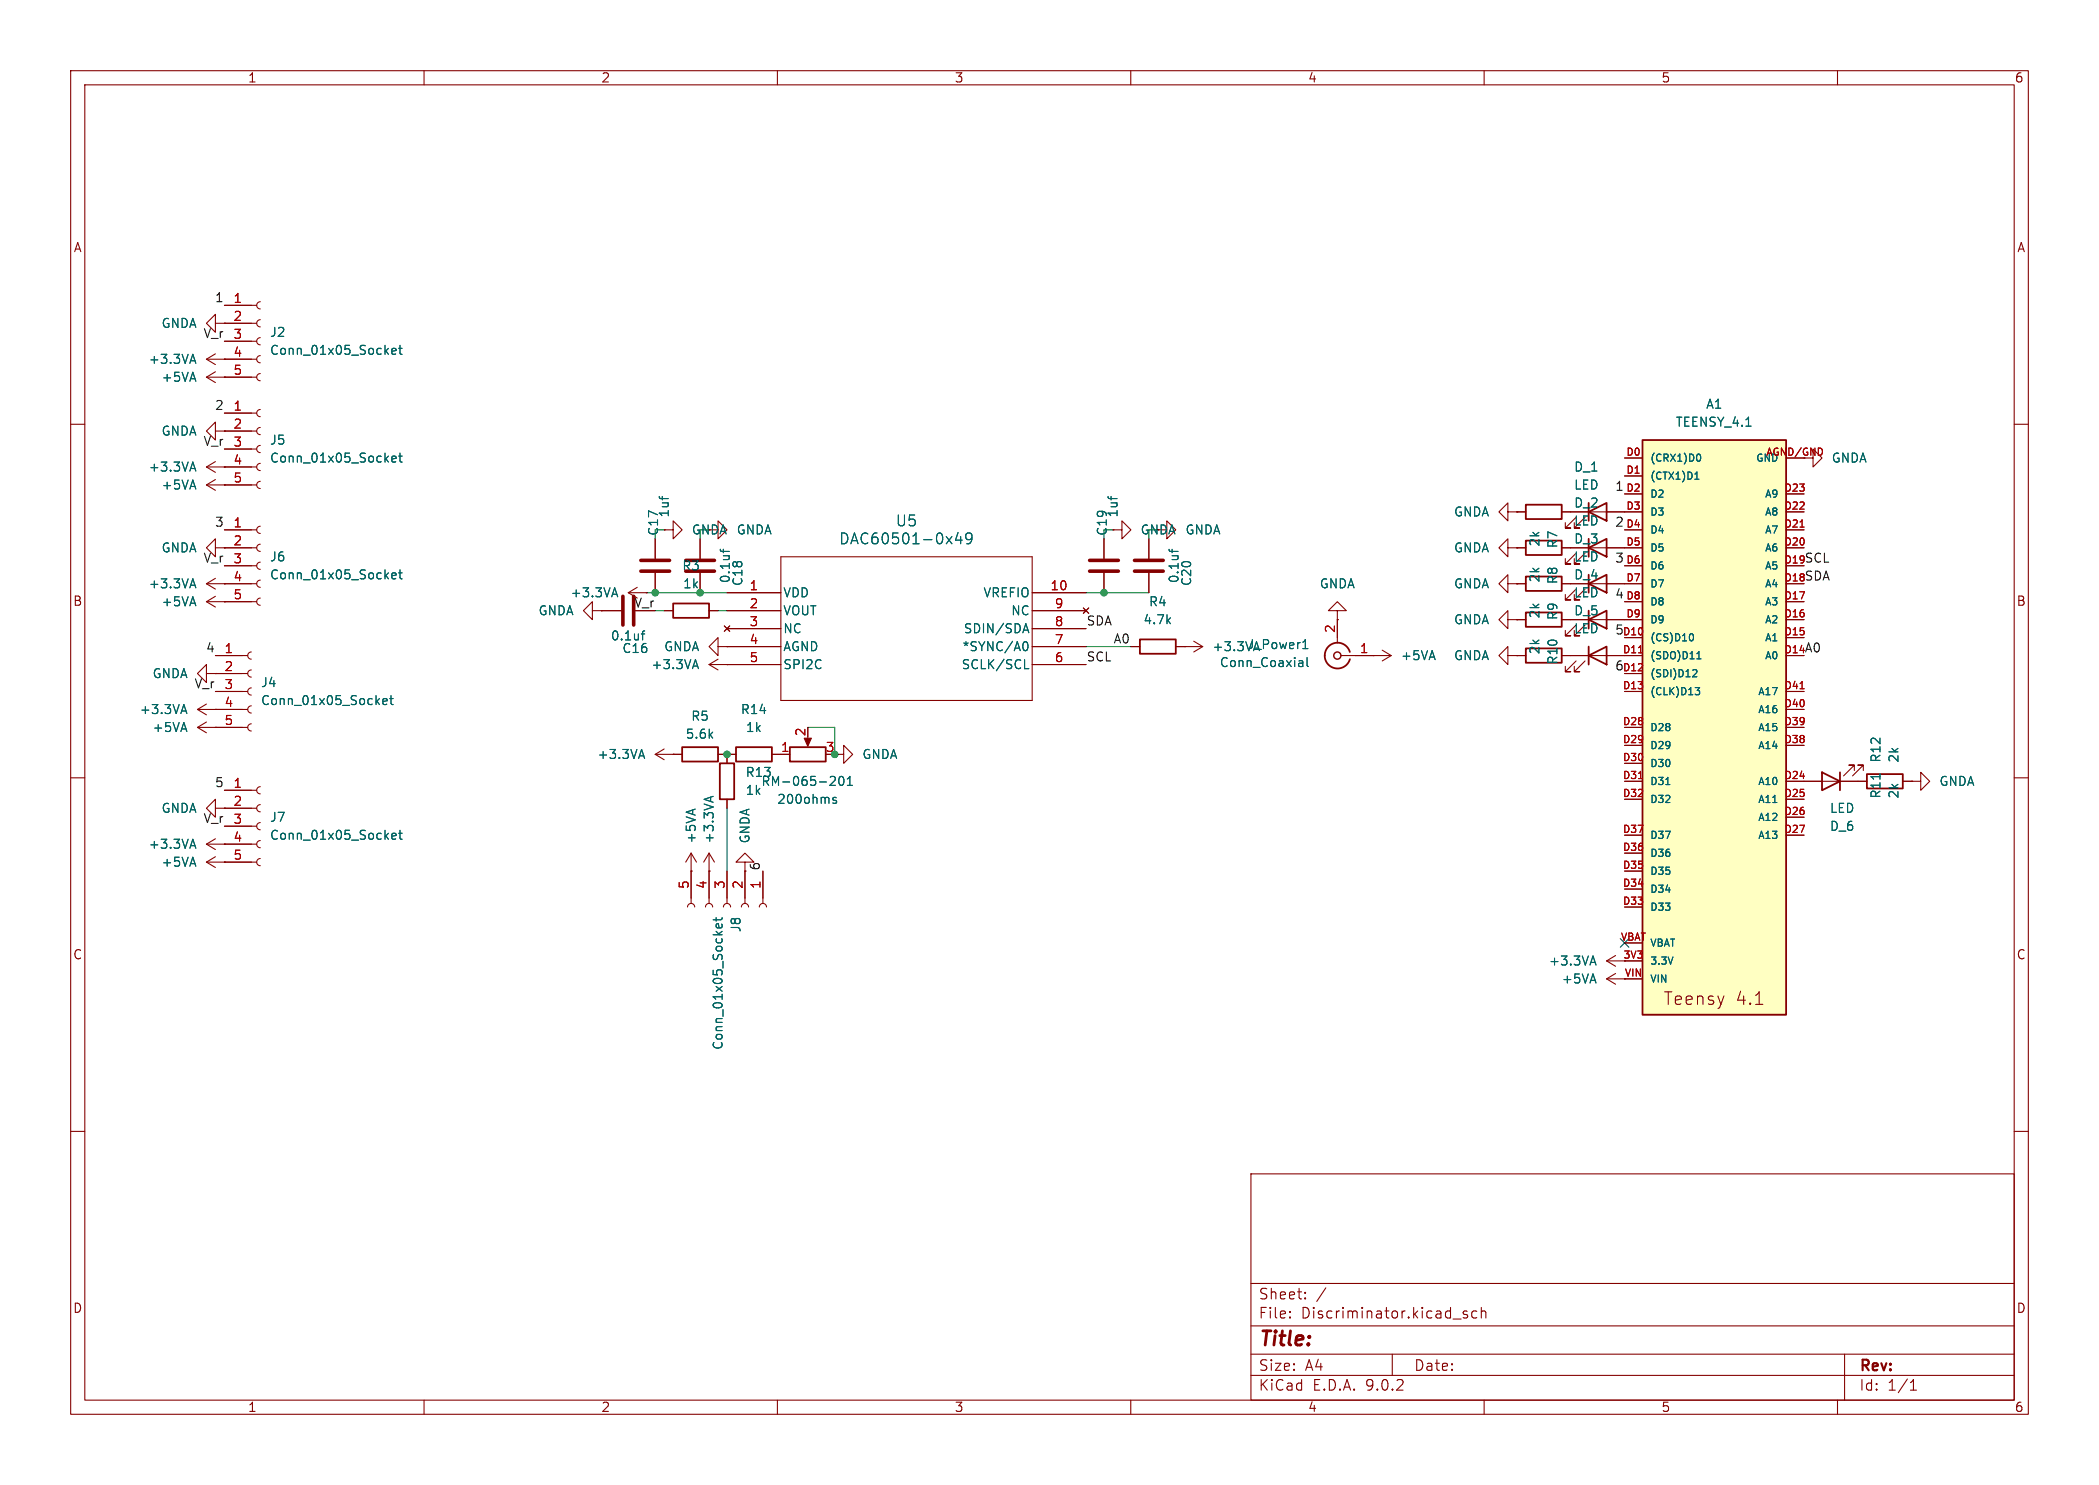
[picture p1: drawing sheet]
<svg xmlns="http://www.w3.org/2000/svg" width="297mm" height="210mm" viewBox="0 0 297 210" stroke-linecap="round" stroke-linejoin="round" font-family="sans-serif">
<g fill="none" stroke="#840000" stroke-width=".15">
<path d="M10 10h277v190h-277zM12 12h273v186h-273zM60 10v2M110 10v2M160 10v2M210 10v2M260 10v2M10 60h2M92.7 76.2v2.8M94 74.9h1.2v-1.2l1.3 1.2-1.3 1.3v-1.3M94 74.9h.1M99.1 76.2v2.8"/>
<path d="M100.3 74.9h1.3v-1.2l1.3 1.2-1.3 1.3v-1.3M110.5 78.7h35.5v20.4h-35.5zM156.2 76.2v2.8M157.5 74.9h1.2v-1.2l1.3 1.2-1.3 1.3v-1.3M157.5 74.9h.1M162.6 76.2v2.8M285 60h2M29.2 82.6l1.3 .7M29.2 82.6h2.5M30.5 81.8l-1.3 .8M31.7 82.6h.1M83.8 86.4v-1.3l-1.3 1.3 1.3 1.2v-1.2h1.3"/>
<path d="M85.1 86.4h.1M85.1 86.4h2.8M88.9 83.8h2.5M88.9 83.8l1.3 .8M90.2 83.1l-1.3 .7M91.4 83.8h.1M92.7 81v2.8M94 86.4h1.2M99.1 81v2.8M100.3 86.4h1.3M101.6 91.4v-1.2l-1.3 1.2 1.3 1.3v-1.3h1.3M102.5 88.5l.8 .8"/>
<path d="M102.9 91.4h.1M102.9 83.8h7.6M102.9 86.4h7.6M102.9 88.9h7.6M102.9 91.4h7.6M102.9 94h7.6M103.3 88.5l-.8 .8M146 83.8h7.7M146 86.4h7.7M146 88.9h7.7M146 91.4h7.7M146 94h7.7"/>
<path d="M153.3 86l.8 .7M154.1 86l-.8 .7M156.2 81v2.8M160 91.4h1.3M162.6 81v2.8M166.4 91.4h3.8M167.6 91.4h.1M168.9 90.7l1.3 .7M170.2 91.4l-1.3 .8M189.2 86.4h1.3l-1.3-1.3-1.2 1.3h1.2v1.2M189.2 87.6h.1M189.2 87.6v3.3"/>
<path d="M189.7 92.7h7.1M194.3 92.7h.1M195.6 91.9l1.2 .8M196.8 92.7l-1.2 .8M10 110h2M92.7 106.7h3.8M92.7 106.7l1.3 .7M94 105.9l-1.3 .8M95.2 106.7h.1M101.6 106.7h2.5M102.9 106.7v1.3M102.9 113v1.3"/>
<path d="M109.2 106.7h2.6M114.3 104.1v1.1M118.1 106.7h1.3v-1.3l1.2 1.3-1.2 1.3v-1.3M255.3 110.5h8.9M262.4 109v-.8h-.8h.8l-1.5 1.5M263.7 109v-.8h-.8h.8l-1.6 1.5M269.2 110.5h1.3M270.5 110.5h1.3v-1.3l1.2 1.3-1.2 1.3v-1.3M270.5 110.5h.1M285 110h2M97.3 128.3a.51 .51 0 0 1 .5-.5 .51 .51 0 0 1 .5 .5M97.8 123.2h.1"/>
<path d="M97.8 120.7v7.1M97.8 120.7l-.8 1.2M97.8 120.7l.8 1.2M99.8 128.3a.51 .51 0 0 1 .5-.5 .51 .51 0 0 1 .5 .5M100.3 123.2h.1M100.3 120.7v7.1M100.3 120.7l-.7 1.2M100.3 120.7l.8 1.2M102.4 128.3a.51 .51 0 0 1 .5-.5 .51 .51 0 0 1 .5 .5M102.9 123.2v4.6M104.9 128.3a.51 .51 0 0 1 .5-.5 .51 .51 0 0 1 .5 .5M105.4 121.9h1.3l-1.3-1.2-1.3 1.2h1.3v1.3"/>
<path d="M105.4 123.2h.1M105.4 123.2v4.6M107.4 128.3a.51 .51 0 0 1 .5-.5 .51 .51 0 0 1 .6 .5M107.9 123.2v4.6M227.3 135.9l1.3 .8M227.3 135.9h2.6M227.3 138.4l1.3 .8M227.3 138.4h2.6M228.6 135.1l-1.3 .8M228.6 137.7l-1.3 .7M10 160h2M177 166h108v32h-108z"/>
<path d="M285 160h2M60 198v2M110 198v2M160 198v2M177 194.5h108M177 191.5h108M177 187.5h108M177 181.5h108M182.5 186.3h.1l-.1 .1M182.5 186.3v.1M182.5 185.5v.1M182.5 185.5h.1l-.1 .1"/>
<path d="M184.7 183.6v.1M184.7 183.6h-.1l.1 .1M184.7 182.8v.1M184.7 182.8h-.1l.1 .1M187.6 182.1l-1.3 2M197 191.5v3M205.6 186.5h1.1M207.6 185.5l-.4-.1-.2 .2 .1 .2 .5 .2 .1 .1-.1 .2-.1 .1-.5-.1M209 185.5l-.5-.1-.3 .3v.4l.2 .2 .1 .1 .5-.1M209.6 185.5a.37 .37 0 0 1 .6 .1v.8M209.6 184.9v1.5M210 198v2"/>
<path d="M260 198v2M261 191.5v6.5M270.3 196.6h.9M270.3 195.5l.4-.4v1.5"/>
</g>
<g fill="none" stroke="#006464" stroke-width=".15">
<path d="M93.3 70.2v.1M93.7 70.2v.5M101.9 77.7l.1 .2 .1 .1h1.1M102.3 77.7v.5M135.6 75.3l-.4 1.1h.9M135.9 75.9v1M137.5 76l-.3 .3h-.3l-.2-.3v-.3l.1-.3h.4l.3 .1a1.01 1.01 0 0 1-.4 1.4h-.3M156.8 70.2v.1M157.2 70.2v.5M165.4 77.7l.1 .2 .1 .1h1.1M165.8 77.7v.5M27 82.8h.6"/>
<path d="M27.3 81.9l.4 1.2M86.7 84h.6M87 83.1l.4 1.3M90.7 89.6h.5M91.2 89.2l-.2 .1-.1 .1v1.1M144.8 89.1h.7M144.8 90.9l.2-.2a.69 .69 0 0 1 .3 1.2l-.1 .1-.4-.1M145 94.6h.6M145.2 88.2l.4 1.3M183.9 93.4h.3l.1 .2v.7M184.3 91.7h.8M184.3 94.2l-.4 .1"/>
<path d="M184.3 93.7l-.4 .1M184.5 90.8l.2-.3v1.2M184.9 93v1.1l.2 .2M90.5 106.9h.6M90.8 106l.4 1.3M100.5 112.7v.6M100.9 112.6l-1.3 .4M117.7 109.8l.4 .1 .1 .3-.1 .1-.7 .8h.8M118.3 112.8h-.3l-.2 .1 .1 .2 .4 .1v.3h-.5M118.8 109.9l.2-.1a.69 .69 0 0 1 .3 1.1l-.2 .2a.69 .69 0 0 1-.3-1.2zM119.9 111.1h.7M119.9 110.2l.4-.4v1.3"/>
<path d="M101.3 129.8v.5M102.1 130.7l.1 .3-.2 .2h-.6v-.5l.2-.1 .2 .6M102.2 129.8l-.1 .2-.1 .1h-1.1M225.1 136.1h.6M225.4 135.2l.4 1.3"/>
</g>
<path d="M95.2 85.3h5.1v2.1h-5.1zM161.3 90.4h5.1v2.1h-5.1zM191 92.2a1.81 1.81 0 0 0-2.8-.9 1.81 1.81 0 0 0 0 2.9 1.81 1.81 0 0 0 2.8-1M96.5 105.7h5.1v2h-5.1zM101.9 108h2v5h-2zM104.1 105.7h5.1v2h-5.1zM111.8 105.7h5v2h-5zM257.8 109.2l2.5 1.3-2.5 1.3zM260.3 109.2v2.6M264.2 109.5h5v2h-5z" fill="none" stroke="#840000" stroke-width=".25"/>
<circle cx="189.2" cy="92.7" r=".51" fill="none" stroke="#840000" stroke-width=".2"/>
<path d="M90.7 79.2h4M97 79.2h4.1M154.2 79.2h4M160.5 79.2h4.1M88.1 84.3v4.1M89.7 84.3v4.1M90.7 80.8h4M97 80.8h4.1M154.2 80.8h4M160.5 80.8h4.1" fill="none" stroke="#840000" stroke-width=".51"/>
<path d="M113.8 104.4h1l-.5 1.1z" fill="#840000" stroke="#840000" stroke-width=".15"/>
<path d="M232.4 62.2h20.3v81.3h-20.3z" fill="#ffffc2"/>
<g fill="none" stroke="#840000" stroke-width=".25">
<path d="M215.9 76.5h5.1v2h-5.1zM215.9 71.4h5.1v2h-5.1zM224.8 77.5l2.5-1.3v2.5zM224.8 72.4l2.5-1.3v2.6zM224.8 71.1v2.6M224.8 76.2v2.5M232.4 62.2h20.3v81.3h-20.3zM215.9 81.5h5.1v2.1h-5.1zM215.9 91.7h5.1v2h-5.1zM215.9 86.6h5.1v2h-5.1zM224.8 82.6l2.5-1.3v2.5zM224.8 87.6l2.5-1.2v2.5z"/>
<path d="M224.8 92.7l2.5-1.3v2.6zM224.8 81.3v2.5M224.8 86.4v2.5M224.8 91.4v2.6"/>
</g>
<g fill="none" stroke="#840000" stroke-width=".15">
<path d="M29.2 50.8l1.3 .8M29.2 50.8h7.1M29.2 53.3l1.3 .8M29.2 53.3h7.1M30.5 45.7v-1.2l-1.3 1.2 1.3 1.3v-1.3h1.2M30.5 50l-1.3 .8M30.5 52.6l-1.3 .7M31.7 50.8h.1M31.7 53.3h.1M31.7 45.7h.1M31.7 43.2h4.6M31.7 45.7h4.6"/>
<path d="M31.7 48.3h4.6M31.7 58.4h4.6M36.8 42.7a.51 .51 0 0 0-.5 .5 .51 .51 0 0 0 .5 .5M36.8 45.2a.51 .51 0 0 0-.5 .5 .51 .51 0 0 0 .5 .5M36.8 47.8a.51 .51 0 0 0-.5 .5 .51 .51 0 0 0 .5 .5M36.8 50.3a.51 .51 0 0 0-.5 .5 .51 .51 0 0 0 .5 .5M36.8 52.8a.51 .51 0 0 0-.5 .5 .51 .51 0 0 0 .5 .5M36.8 57.9a.51 .51 0 0 0-.5 .5 .51 .51 0 0 0 .5 .5M29.2 68.6l1.3 .7M29.2 68.6h7.1M29.2 66l1.3 .8M29.2 66h7.1"/>
<path d="M30.5 61v-1.3l-1.3 1.3 1.3 1.2v-1.2h1.2M30.5 77.5v-1.3l-1.3 1.3 1.3 1.2v-1.2h1.2M30.5 67.8l-1.3 .8M30.5 65.3l-1.3 .7M31.7 68.6h.1M31.7 66h.1M31.7 61h.1M31.7 77.5h.1M31.7 77.5h4.6M31.7 74.9h4.6M31.7 61h4.6M31.7 63.5h4.6"/>
<path d="M36.8 74.4a.51 .51 0 0 0-.5 .5 .51 .51 0 0 0 .5 .5M36.8 77a.51 .51 0 0 0-.5 .5 .51 .51 0 0 0 .5 .5M36.8 79.5a.51 .51 0 0 0-.5 .5 .51 .51 0 0 0 .5 .5M36.8 60.5a.51 .51 0 0 0-.5 .5 .51 .51 0 0 0 .5 .5M36.8 63a.51 .51 0 0 0-.5 .5 .51 .51 0 0 0 .5 .5M36.8 65.5a.51 .51 0 0 0-.5 .5 .51 .51 0 0 0 .5 .5M36.8 68.1a.51 .51 0 0 0-.5 .5 .51 .51 0 0 0 .5 .5M92.7 76.2v2.8M94 74.9h.1M99.1 76.2v2.8M156.2 76.2v2.8M157.5 74.9h.1"/>
<path d="M162.6 76.2v2.8M163.8 74.9h1.3v-1.2l1.3 1.2-1.3 1.3v-1.3M213.4 72.4v-1.3l-1.3 1.3 1.3 1.3v-1.3h1.2M213.4 77.5v-1.3l-1.3 1.3 1.3 1.2v-1.2h1.2M214.6 72.4h.1M214.6 77.5h.1M214.6 77.5h1.3M214.6 72.4h1.3M221 77.5h1.2M221 72.4h1.2M223 78.2l-1.5 1.6h.7h-.7v-.8M223 73.2l-1.5 1.5h.7h-.7v-.8"/>
<path d="M224.8 77.5h7.6M224.8 72.4h7.6M229.9 74.9h2.5M229.9 69.9h2.5M229.9 64.8h2.5M229.9 67.3h2.5M252.7 64.8h3.8v-1.3l1.3 1.3-1.3 1.2v-1.2M252.7 77.5h2.6M252.7 74.9h2.6M252.7 72.4h2.6M252.7 69.9h2.6M29.2 95.3v-1.3l-1.3 1.3 1.3 1.2v-1.2h1.3"/>
<path d="M29.2 85.1h7.1M29.2 99.6l-1.3 .7M29.2 85.1l1.3 .8M30.5 95.3h.1M30.5 97.8h4.6M30.5 92.7h4.6M30.5 95.3h4.6M30.5 84.3l-1.3 .8M31.7 85.1h.1M31.7 82.6h.1M31.7 82.6h4.6M31.7 80h4.6"/>
<path d="M35.6 92.2a.51 .51 0 0 0-.5 .5 .51 .51 0 0 0 .5 .5M35.6 94.7a.51 .51 0 0 0-.5 .6 .51 .51 0 0 0 .5 .5M35.6 97.3a.51 .51 0 0 0-.5 .5 .51 .51 0 0 0 .5 .5M35.6 99.8a.51 .51 0 0 0-.5 .5 .51 .51 0 0 0 .5 .5M36.8 82a.51 .51 0 0 0-.5 .6 .51 .51 0 0 0 .5 .5M36.8 84.6a.51 .51 0 0 0-.5 .5 .51 .51 0 0 0 .5 .5M85.1 86.4h.1M85.1 86.4h2.8M91.4 83.8h.1M92.7 81v2.8M94 86.4h1.2M99.1 81v2.8"/>
<path d="M100.3 94l1.3 .7M100.3 94h10.2M100.3 86.4h1.3M101.6 93.2l-1.3 .8M102.5 88.5l.8 .8M102.9 94h.1M102.9 91.4h.1M102.9 83.8h7.6M102.9 86.4h7.6M102.9 88.9h7.6M102.9 91.4h7.6M103.3 88.5l-.8 .8"/>
<path d="M146 94h7.7M146 83.8h7.7M146 86.4h7.7M146 88.9h7.7M146 91.4h7.7M153.3 86l.8 .7M154.1 86l-.8 .7M156.2 81v2.8M160 91.4h1.3M162.6 81v2.8M166.4 91.4h1.2M167.6 91.4h.1"/>
<path d="M189.2 87.6h.1M189.2 87.6v2.6M191.8 92.7h2.5M194.3 92.7h.1M213.4 82.6v-1.3l-1.3 1.3 1.3 1.2v-1.2h1.2M213.4 87.6v-1.2l-1.3 1.2 1.3 1.3v-1.3h1.2M213.4 92.7v-1.3l-1.3 1.3 1.3 1.3v-1.3h1.2M214.6 82.6h.1M214.6 87.6h.1M214.6 92.7h.1M214.6 92.7h1.3M214.6 87.6h1.3"/>
<path d="M214.6 82.6h1.3M221 92.7h11.4M221 87.6h1.2M221 82.6h1.2M223 83.3l-1.5 1.5h.7h-.7v-.7M223 88.4l-1.5 1.5h.7h-.7v-.7M223 93.5l-1.5 1.5h.7h-.7v-.8M224.3 93.5l-1.5 1.5h.7h-.7v-.8M224.8 87.6h7.6M224.8 82.6h7.6M229.9 97.8h2.5M229.9 90.2h2.5"/>
<path d="M229.9 85.1h2.5M229.9 80h2.5M229.9 95.3h2.5M252.7 97.8h2.6M252.7 92.7h2.6M252.7 90.2h2.6M252.7 87.6h2.6M252.7 85.1h2.6M252.7 82.6h2.6M252.7 80h2.6M27.9 102.9h7.2M27.9 100.3h7.2"/>
<path d="M27.9 102.9l1.3 .7M27.9 100.3l1.3 .8M29.2 102.1l-1.3 .8M29.2 119.4l1.3 .7M29.2 119.4h7.1M30.5 102.9h.1M30.5 100.3h.1M30.5 114.3v-1.3l-1.3 1.3 1.3 1.3v-1.3h1.2M30.5 118.6l-1.3 .8M31.7 119.4h.1M31.7 114.3h.1M31.7 111.8h4.6"/>
<path d="M31.7 114.3h4.6M31.7 116.8h4.6M35.6 102.4a.51 .51 0 0 0-.5 .5 .51 .51 0 0 0 .5 .5M36.8 111.3a.51 .51 0 0 0-.5 .5 .51 .51 0 0 0 .5 .5M36.8 113.8a.51 .51 0 0 0-.5 .5 .51 .51 0 0 0 .5 .5M36.8 116.3a.51 .51 0 0 0-.5 .5 .51 .51 0 0 0 .5 .5M36.8 118.9a.51 .51 0 0 0-.5 .5 .51 .51 0 0 0 .5 .5M95.2 106.7h.1M95.2 106.7h1.3M101.6 106.7h2.5M102.9 106.7v1.3M102.9 113v1.3"/>
<path d="M109.2 106.7h2.6M229.9 118.1h2.5M229.9 113h2.5M229.9 110.5h2.5M229.9 105.4h2.5M229.9 102.9h2.5M229.9 108h2.5M252.7 118.1h2.6M252.7 115.6h2.6M252.7 113h2.6M252.7 110.5h5.1M252.7 105.4h2.6"/>
<path d="M252.7 102.9h2.6M252.7 100.3h2.6M260.3 110.5h3.9M269.2 110.5h1.3M270.5 110.5h.1M29.2 121.9l1.3 .8M29.2 121.9h7.1M30.5 121.2l-1.3 .7M31.7 121.9h.1M36.8 121.4a.51 .51 0 0 0-.5 .5 .51 .51 0 0 0 .5 .5M97.8 123.2h.1M97.8 123.2v3.8"/>
<path d="M100.3 123.2h.1M100.3 123.2v3.8M102.9 123.2v3.8M105.4 123.2h.1M105.4 123.2v3.8M107.9 123.2v3.8M229.9 138.4h2.5M229.9 135.9h2.5M229.9 133.4h2.5M229.9 128.3h2.5M229.9 125.7h2.5M229.9 123.2h2.5"/>
<path d="M229.9 120.7h2.5M248.4 142h1"/>
</g>
<g fill="none" stroke="#006464" stroke-width=".15">
<path d="M27 51h.6M27.3 50.1l.4 1.3M55.4 49.7l.7-.1-.1-.3h-.4l-.2 .1 .1 .6h.5M56.4 49.3h.5M56.6 48.8v1.1l.1 .1 .2 .1M27 66.3h.6M27.3 65.3l.4 1.3M55.4 64.9l.7-.1-.1-.2-.4-.1-.2 .2 .1 .6h.5M56.4 64.5h.5M56.6 64.1v1.1l.1 .1h.2M93.3 70.2v.1M93.7 70.2v.5"/>
<path d="M101.9 77.7l.1 .2 .1 .1h1.1M102.3 77.7v.5M135.6 75.3l-.4 1.1h.9M135.9 75.9v1M137.5 76l-.3 .3h-.3l-.2-.3v-.3l.1-.3h.4l.3 .1a1.01 1.01 0 0 1-.4 1.4h-.3M156.8 70.2v.1M157.2 70.2v.5M165.4 77.7l.1 .2 .1 .1h1.1M165.8 77.7v.5M239.8 67.8h.6M240 66.9l.1-.1v1M240.3 64.2a.54 .54 0 0 1 .4 .5 .54 .54 0 0 1-.4 .5"/>
<path d="M26 99.6l.4 1.3M27 82.8h.6M27.3 81.9l.4 1.2M54.2 99.2l.6-.1-.1-.2-.3-.1-.2 .2v.6h.5M55.1 98.8h.5M55.3 98.4v1.1l.1 .1h.2M55.4 81.4l.7-.1-.1-.2-.4-.1-.2 .2 .1 .6h.5M56.4 81h.5M56.6 80.6v1.1l.1 .1 .2 .1M86.7 84h.6M87 83.1l.4 1.3M90.7 89.6h.5"/>
<path d="M91.2 89.2l-.2 .1-.1 .1v1.1M98.1 94.2h.6M98.4 93.3l.4 1.3M144.8 89.1h.7M144.8 90.9l.2-.2a.69 .69 0 0 1 .3 1.2l-.1 .1-.4-.1M145 94.6h.6M145.2 88.2l.4 1.3M183.9 93.4h.3l.1 .2v.7M184.3 91.7h.8M184.3 94.2l-.4 .1M184.3 93.7l-.4 .1M184.5 90.8l.2-.3v1.2"/>
<path d="M184.9 93v1.1l.2 .2M239.3 89.6a.54 .54 0 0 1 .3 .5 .54 .54 0 0 1-.3 .5M239.7 94.7h.3l.1 .3-.6 .7h.6M239.9 97.2h.6l-.3 .4 .2 .1 .1 .4-.2 .2h-.3M240.1 93.2h.6M240.2 92.4l.2-.2v1M25.7 100.5h.6M27 119.6h.6M27.3 118.7l.4 1.3M55.4 118.3l.7-.2-.1-.2-.4-.1-.2 .2 .1 .6h.5M56.4 117.8h.5M56.6 117.4v1.1l.1 .1 .2 .1"/>
<path d="M90.5 106.9h.6M90.8 106l.4 1.3M100.5 112.7v.6M100.9 112.6l-1.3 .4M117.7 109.8l.4 .1 .1 .3-.1 .1-.7 .8h.8M118.3 112.8h-.3l-.2 .1 .1 .2 .4 .1v.3h-.5M118.8 109.9l.2-.1a.69 .69 0 0 1 .3 1.1l-.2 .2a.69 .69 0 0 1-.3-1.2zM119.9 111.1h.7M119.9 110.2l.4-.4v1.3M235.7 111h.6M250.8 113.5h.6M266 109.5v.7"/>
<path d="M101.3 129.8v.5M102.1 130.7l.1 .3-.2 .2h-.6v-.5l.2-.1 .2 .6M102.2 129.8l-.1 .2-.1 .1h-1.1M225.1 136.1h.6M225.4 135.2l.4 1.3"/>
</g>
<path d="M254.7 74.5h.6M257.8 63.6v.5M231.8 92.3h.6M254.7 97.4h.6M231.8 110.1h.6" fill="none" stroke="#a90000" stroke-width=".15"/>
<path d="M92.7 74.9h1.3M156.2 74.9h1.3M91.4 83.8h11.5M92.7 86.4h1.3M101.6 86.4h1.3M153.7 83.8h8.9M153.7 91.4h6.3M102.9 114.3v8.9M114.3 102.9h3.8v3.8" fill="none" stroke="#009600" stroke-width=".15"/>
<path d="M229.3 132.7l1.2 1.3M230.5 132.7l-1.2 1.3" fill="none" stroke="#000084" stroke-width=".15"/>
<g fill="#009600" stroke="#009600" stroke-width=".15">
<circle cx="156.2" cy="83.8" r=".46"/>
<circle cx="99.1" cy="83.8" r=".46"/>
<circle cx="118.1" cy="106.7" r=".46"/>
<circle cx="102.9" cy="106.7" r=".46"/>
<circle cx="92.7" cy="83.8" r=".46"/>
</g>
<text font-size="2.8" fill="#840000" x="178" y="190.9">Title:</text>
<g font-size="2.5" fill="#840000">
<text x="235.3" y="142.3">Teensy</text>
<text x="245.6" y="142.3">4.1</text>
</g>
<g font-size="2.1" fill="#006464">
<text x="118.7" y="77.2">DAC60501-0x49</text>
<text x="126.7" y="74.7">U5</text>
</g>
<g font-size="2.1" fill="#840000">
<text x="178" y="184">Sheet:</text>
<text x="178" y="186.7">File:</text>
<text x="184.1" y="186.7">Discriminator.kicad_sch</text>
<text x="178" y="196.9">KiCad</text>
<text x="178" y="194.1">Size:</text>
<text x="184.7" y="194.1">A4</text>
<text x="185.7" y="196.9">E.D.A.</text>
<text x="193.3" y="196.9">9.0.2</text>
<text x="200" y="194.1">Date:</text>
<text x="263" y="194.3">Rev:</text>
<text x="263" y="196.9">Id:</text>
<text x="267.1" y="196.9">1/1</text>
</g>
<g font-size="1.8" fill="#840000">
<text x="35" y="11.9">1</text>
<text x="85" y="11.9">2</text>
<text x="135" y="11.9">3</text>
<text x="185" y="11.9">4</text>
<text x="235" y="11.9">5</text>
<text x="285" y="11.9">6</text>
<text x="10.3" y="35.9">A</text>
<text x="285.3" y="35.9">A</text>
<text x="97.8" y="75.8">GNDA</text>
<text x="222.6" y="77.1">D_3</text>
<text x="222.6" y="82.1">D_4</text>
<text x="10.3" y="85.9">B</text>
<text x="89.7" y="86">V_r</text>
<text x="222.6" y="87.2">D_5</text>
<text x="285.3" y="85.9">B</text>
<text x="116.8" y="106.4">3</text>
<text x="10.3" y="135.9">C</text>
<text x="285.3" y="135.9">C</text>
<text x="10.3" y="185.9">D</text>
<text x="285.3" y="185.9">D</text>
<text x="35" y="199.9">1</text>
<text x="85" y="199.9">2</text>
<text x="135" y="199.9">3</text>
<text x="185" y="199.9">4</text>
<text x="235" y="199.9">5</text>
<text x="285" y="199.9">6</text>
</g>
<g font-size="1.8" fill="#006464">
<text x="22.8" y="46.6">GNDA</text>
<text x="38.1" y="47.9">J2</text>
<text x="21" y="51.7">+3.3VA</text>
<text x="38.1" y="50.4">Conn_01x05_Socket</text>
<text x="22.8" y="54.2">+5VA</text>
<text x="241.3" y="58">A1</text>
<text x="22.8" y="61.8">GNDA</text>
<text x="38.1" y="63.1">J5</text>
<text x="38.1" y="65.6">Conn_01x05_Socket</text>
<text x="237" y="60.6">TEENSY_4.1</text>
<text x="259.1" y="65.6">GNDA</text>
<text x="21" y="66.9">+3.3VA</text>
<text x="22.8" y="69.4">+5VA</text>
<text x="222.6" y="72">D_2</text>
<text x="222.6" y="66.9">D_1</text>
<text x="222.6" y="69.4">LED</text>
<text x="93.3" y="75.9" transform="rotate(-90 93.3 75.9)">C17</text>
<text x="94.8" y="73.3" transform="rotate(-90 94.8 73.3)">1uf</text>
<text x="104.1" y="75.8">GNDA</text>
<text x="156.8" y="75.9" transform="rotate(-90 156.8 75.9)">C19</text>
<text x="158.3" y="73.3" transform="rotate(-90 158.3 73.3)">1uf</text>
<text x="161.3" y="75.8">GNDA</text>
<text x="167.6" y="75.8">GNDA</text>
<text x="205.6" y="73.3">GNDA</text>
<text x="218" y="77.4" transform="rotate(-90 218 77.4)">2k</text>
<text x="220.6" y="77.6" transform="rotate(-90 220.6 77.6)">R7</text>
<text x="222.6" y="74.5">LED</text>
<text x="21" y="83.4">+3.3VA</text>
<text x="22.8" y="78.3">GNDA</text>
<text x="38.1" y="79.6">J6</text>
<text x="38.1" y="82.1">Conn_01x05_Socket</text>
<text x="96.4" y="80.9">R3</text>
<text x="96.6" y="83.4">1k</text>
<text x="103.5" y="82.6" transform="rotate(-90 103.5 82.6)">0.1uf</text>
<text x="105.3" y="83" transform="rotate(-90 105.3 83)">C18</text>
<text x="167" y="82.6" transform="rotate(-90 167 82.6)">0.1uf</text>
<text x="168.8" y="83" transform="rotate(-90 168.8 83)">C20</text>
<text x="186.6" y="83.4">GNDA</text>
<text x="205.6" y="83.4">GNDA</text>
<text x="205.6" y="78.3">GNDA</text>
<text x="218" y="82.5" transform="rotate(-90 218 82.5)">2k</text>
<text x="220.6" y="82.7" transform="rotate(-90 220.6 82.7)">R8</text>
<text x="222.6" y="79.6">LED</text>
<text x="22.8" y="86">+5VA</text>
<text x="76.1" y="87.2">GNDA</text>
<text x="80.6" y="84.7">+3.3VA</text>
<text x="110.7" y="84.7">VDD</text>
<text x="110.7" y="87.2">VOUT</text>
<text x="110.7" y="89.8">NC</text>
<text x="136.3" y="89.8">SDIN/SDA</text>
<text x="139.1" y="84.7">VREFIO</text>
<text x="143" y="87.2">NC</text>
<text x="161.7" y="88.5">4.7k</text>
<text x="162.5" y="86">R4</text>
<text x="205.6" y="88.5">GNDA</text>
<text x="218" y="87.5" transform="rotate(-90 218 87.5)">2k</text>
<text x="220.6" y="87.8" transform="rotate(-90 220.6 87.8)">R9</text>
<text x="222.6" y="84.7">LED</text>
<text x="222.6" y="89.8">LED</text>
<text x="86.3" y="90.8">0.1uf</text>
<text x="88" y="92.6">C16</text>
<text x="92.1" y="94.8">+3.3VA</text>
<text x="93.9" y="92.3">GNDA</text>
<text x="110.7" y="92.3">AGND</text>
<text x="110.7" y="94.8">SPI2C</text>
<text x="136" y="94.8">SCLK/SCL</text>
<text x="136.1" y="92.3">*SYNC/A0</text>
<text x="171.5" y="92.3">+3.3VA</text>
<text x="172.5" y="94.6">Conn_Coaxial</text>
<text x="176.4" y="92">J_Power1</text>
<text x="198.1" y="93.6">+5VA</text>
<text x="205.6" y="93.6">GNDA</text>
<text x="218" y="92.6" transform="rotate(-90 218 92.6)">2k</text>
<text x="220.6" y="94.1" transform="rotate(-90 220.6 94.1)">R10</text>
<text x="19.7" y="101.2">+3.3VA</text>
<text x="21.5" y="96.1">GNDA</text>
<text x="36.8" y="97.4">J4</text>
<text x="36.8" y="99.9">Conn_01x05_Socket</text>
<text x="104.7" y="101.2">R14</text>
<text x="21.5" y="103.7">+5VA</text>
<text x="84.5" y="107.5">+3.3VA</text>
<text x="96.9" y="104.7">5.6k</text>
<text x="97.7" y="102.1">R5</text>
<text x="105.5" y="103.7">1k</text>
<text x="121.9" y="107.5">GNDA</text>
<text x="266.3" y="107.9" transform="rotate(-90 266.3 107.9)">R12</text>
<text x="268.8" y="107.9" transform="rotate(-90 268.8 107.9)">2k</text>
<text x="105.4" y="110.1">R13</text>
<text x="105.4" y="112.6">1k</text>
<text x="107.6" y="111.4">RM-065-201</text>
<text x="109.9" y="113.9">200ohms</text>
<text x="266.3" y="113" transform="rotate(-90 266.3 113)">R11</text>
<text x="268.8" y="113" transform="rotate(-90 268.8 113)">2k</text>
<text x="274.3" y="111.4">GNDA</text>
<text x="22.8" y="115.2">GNDA</text>
<text x="38.1" y="116.4">J7</text>
<text x="38.1" y="119">Conn_01x05_Socket</text>
<text x="98.7" y="119.4" transform="rotate(-90 98.7 119.4)">+5VA</text>
<text x="101.2" y="119.4" transform="rotate(-90 101.2 119.4)">+3.3VA</text>
<text x="106.3" y="119.4" transform="rotate(-90 106.3 119.4)">GNDA</text>
<text x="258.8" y="117.7">D_6</text>
<text x="258.8" y="115.2">LED</text>
<text x="21" y="120.2">+3.3VA</text>
<text x="22.8" y="122.8">+5VA</text>
<text x="105" y="131.9" transform="rotate(-90 105 131.9)">J8</text>
<text x="219.1" y="136.8">+3.3VA</text>
<text x="220.9" y="139.3">+5VA</text>
<text x="102.5" y="148.6" transform="rotate(-90 102.5 148.6)">Conn_01x05_Socket</text>
</g>
<g font-size="1.8" fill="#0f0f0f">
<text x="28.7" y="47.9">V_r</text>
<text x="30.3" y="42.8">1</text>
<text x="30.3" y="58.1">2</text>
<text x="28.7" y="63.2">V_r</text>
<text x="228.5" y="69.5">1</text>
<text x="30.3" y="74.6">3</text>
<text x="228.5" y="74.6">2</text>
<text x="28.7" y="79.7">V_r</text>
<text x="228.5" y="79.7">3</text>
<text x="255.3" y="79.7">SCL</text>
<text x="255.3" y="82.2">SDA</text>
<text x="153.7" y="88.6">SDA</text>
<text x="228.5" y="84.7">4</text>
<text x="29.1" y="92.4">4</text>
<text x="153.7" y="93.6">SCL</text>
<text x="157.5" y="91.1">A0</text>
<text x="255.3" y="92.4">A0</text>
<text x="27.4" y="97.4">V_r</text>
<text x="30.3" y="111.4">5</text>
<text x="28.7" y="116.5">V_r</text>
<text x="107.6" y="123.2" transform="rotate(-90 107.6 123.2)">6</text>
</g>
<g font-size="1.8" fill="#a90000">
<text x="32.9" y="42.9">1</text>
<text x="32.9" y="45.5">2</text>
<text x="32.9" y="48">3</text>
<text x="32.9" y="50.5">4</text>
<text x="32.9" y="53.1">5</text>
<text x="32.9" y="58.2">1</text>
<text x="32.9" y="60.7">2</text>
<text x="32.9" y="63.2">3</text>
<text x="32.9" y="65.8">4</text>
<text x="32.9" y="68.3">5</text>
<text x="32.9" y="74.7">1</text>
<text x="32.9" y="77.2">2</text>
<text x="32.9" y="79.8">3</text>
<text x="32.9" y="82.3">4</text>
<text x="106" y="83.6">1</text>
<text x="148.5" y="83.6">10</text>
<text x="32.9" y="84.8">5</text>
<text x="106" y="86.1">2</text>
<text x="106" y="88.6">3</text>
<text x="149.2" y="86.1">9</text>
<text x="149.2" y="88.6">8</text>
<text x="189" y="89.6" transform="rotate(-90 189 89.6)">2</text>
<text x="228.5" y="89.8">5</text>
<text x="31.7" y="92.5">1</text>
<text x="31.7" y="95">2</text>
<text x="106" y="91.2">4</text>
<text x="106" y="93.7">5</text>
<text x="149.2" y="91.2">7</text>
<text x="149.2" y="93.7">6</text>
<text x="192.3" y="92.5">1</text>
<text x="228.5" y="94.9">6</text>
<text x="31.7" y="97.5">3</text>
<text x="31.7" y="100.1">4</text>
<text x="31.7" y="102.6">5</text>
<text x="110.4" y="106.4">1</text>
<text x="114" y="104.2" transform="rotate(-90 114 104.2)">2</text>
<text x="32.9" y="111.5">1</text>
<text x="32.9" y="114">2</text>
<text x="32.9" y="116.6">3</text>
<text x="32.9" y="119.1">4</text>
<text x="32.9" y="121.7">5</text>
<text x="97.5" y="125.8" transform="rotate(-90 97.5 125.8)">5</text>
<text x="100.1" y="125.8" transform="rotate(-90 100.1 125.8)">4</text>
<text x="102.6" y="125.8" transform="rotate(-90 102.6 125.8)">3</text>
<text x="105.2" y="125.8" transform="rotate(-90 105.2 125.8)">2</text>
<text x="107.7" y="125.8" transform="rotate(-90 107.7 125.8)">1</text>
</g>
<g font-size="1.4" fill="#a90000">
<text x="230" y="64.5">D0</text>
<text x="248.4" y="65.5">GND</text>
<text x="249.8" y="64.5">AGND/GND</text>
<text x="230" y="69.6">D2</text>
<text x="230" y="67.1">D1</text>
<text x="252.4" y="69.6">D23</text>
<text x="230" y="77.2">D5</text>
<text x="230" y="74.7">D4</text>
<text x="230" y="72.1">D3</text>
<text x="252.4" y="77.2">D20</text>
<text x="252.4" y="74.7">D21</text>
<text x="252.4" y="72.1">D22</text>
<text x="230" y="82.3">D7</text>
<text x="230" y="79.8">D6</text>
<text x="252.4" y="82.3">D18</text>
<text x="252.4" y="79.8">D19</text>
<text x="229.5" y="89.9">D10</text>
<text x="230" y="87.4">D9</text>
<text x="230" y="84.8">D8</text>
<text x="252.4" y="89.9">D15</text>
<text x="252.4" y="87.4">D16</text>
<text x="252.4" y="84.8">D17</text>
<text x="229.5" y="95">D12</text>
<text x="229.5" y="92.5">D11</text>
<text x="252.4" y="92.5">D14</text>
<text x="229.5" y="97.5">D13</text>
<text x="252.4" y="100.1">D40</text>
<text x="252.4" y="97.5">D41</text>
<text x="229.5" y="107.7">D30</text>
<text x="229.5" y="105.2">D29</text>
<text x="229.5" y="102.6">D28</text>
<text x="252.4" y="105.2">D38</text>
<text x="252.4" y="102.6">D39</text>
<text x="229.5" y="112.8">D32</text>
<text x="229.5" y="110.2">D31</text>
<text x="252.4" y="112.8">D25</text>
<text x="252.4" y="110.2">D24</text>
<text x="229.5" y="117.9">D37</text>
<text x="252.4" y="117.9">D27</text>
<text x="252.4" y="115.3">D26</text>
<text x="229.5" y="125.5">D34</text>
<text x="229.5" y="122.9">D35</text>
<text x="229.5" y="120.4">D36</text>
<text x="229.5" y="128">D33</text>
<text x="229.2" y="133.1">VBAT</text>
</g>
<g font-size="1.4" fill="#006464">
<text x="233.4" y="65.5">(CRX1)D0</text>
<text x="233.4" y="70.6">D2</text>
<text x="233.4" y="68">(CTX1)D1</text>
<text x="249.6" y="70.6">A9</text>
<text x="233.4" y="75.7">D4</text>
<text x="233.4" y="73.1">D3</text>
<text x="249.6" y="75.7">A7</text>
<text x="249.6" y="73.1">A8</text>
<text x="233.4" y="83.3">D7</text>
<text x="233.4" y="80.7">D6</text>
<text x="233.4" y="78.2">D5</text>
<text x="249.6" y="83.3">A4</text>
<text x="249.6" y="80.7">A5</text>
<text x="249.6" y="78.2">A6</text>
<text x="233.4" y="88.4">D9</text>
<text x="233.4" y="85.8">D8</text>
<text x="249.6" y="88.4">A2</text>
<text x="249.6" y="85.8">A3</text>
<text x="233.4" y="96">(SDI)D12</text>
<text x="233.4" y="93.4">(SDO)D11</text>
<text x="233.4" y="90.9">(CS)D10</text>
<text x="249.6" y="93.4">A0</text>
<text x="249.6" y="90.9">A1</text>
<text x="233.4" y="98.5">(CLK)D13</text>
<text x="248.7" y="101.1">A16</text>
<text x="248.7" y="98.5">A17</text>
<text x="233.4" y="106.1">D29</text>
<text x="233.4" y="103.6">D28</text>
<text x="248.7" y="106.1">A14</text>
<text x="248.7" y="103.6">A15</text>
<text x="233.4" y="113.8">D32</text>
<text x="233.4" y="111.2">D31</text>
<text x="233.4" y="108.7">D30</text>
<text x="248.7" y="113.8">A11</text>
<text x="248.7" y="111.2">A10</text>
<text x="233.4" y="118.8">D37</text>
<text x="248.7" y="118.8">A13</text>
<text x="248.7" y="116.3">A12</text>
<text x="233.4" y="123.9">D35</text>
<text x="233.4" y="121.4">D36</text>
<text x="233.4" y="129">D33</text>
<text x="233.4" y="126.5">D34</text>
<text x="233.4" y="136.6">3.3V</text>
<text x="233.4" y="134.1">VBAT</text>
<text x="233.4" y="139.2">VIN</text>
</g>
<g font-size="1.4" fill="#840000">
<text x="229.6" y="135.6">3V3</text>
<text x="229.8" y="138.2">VIN</text>
</g>
</svg>
